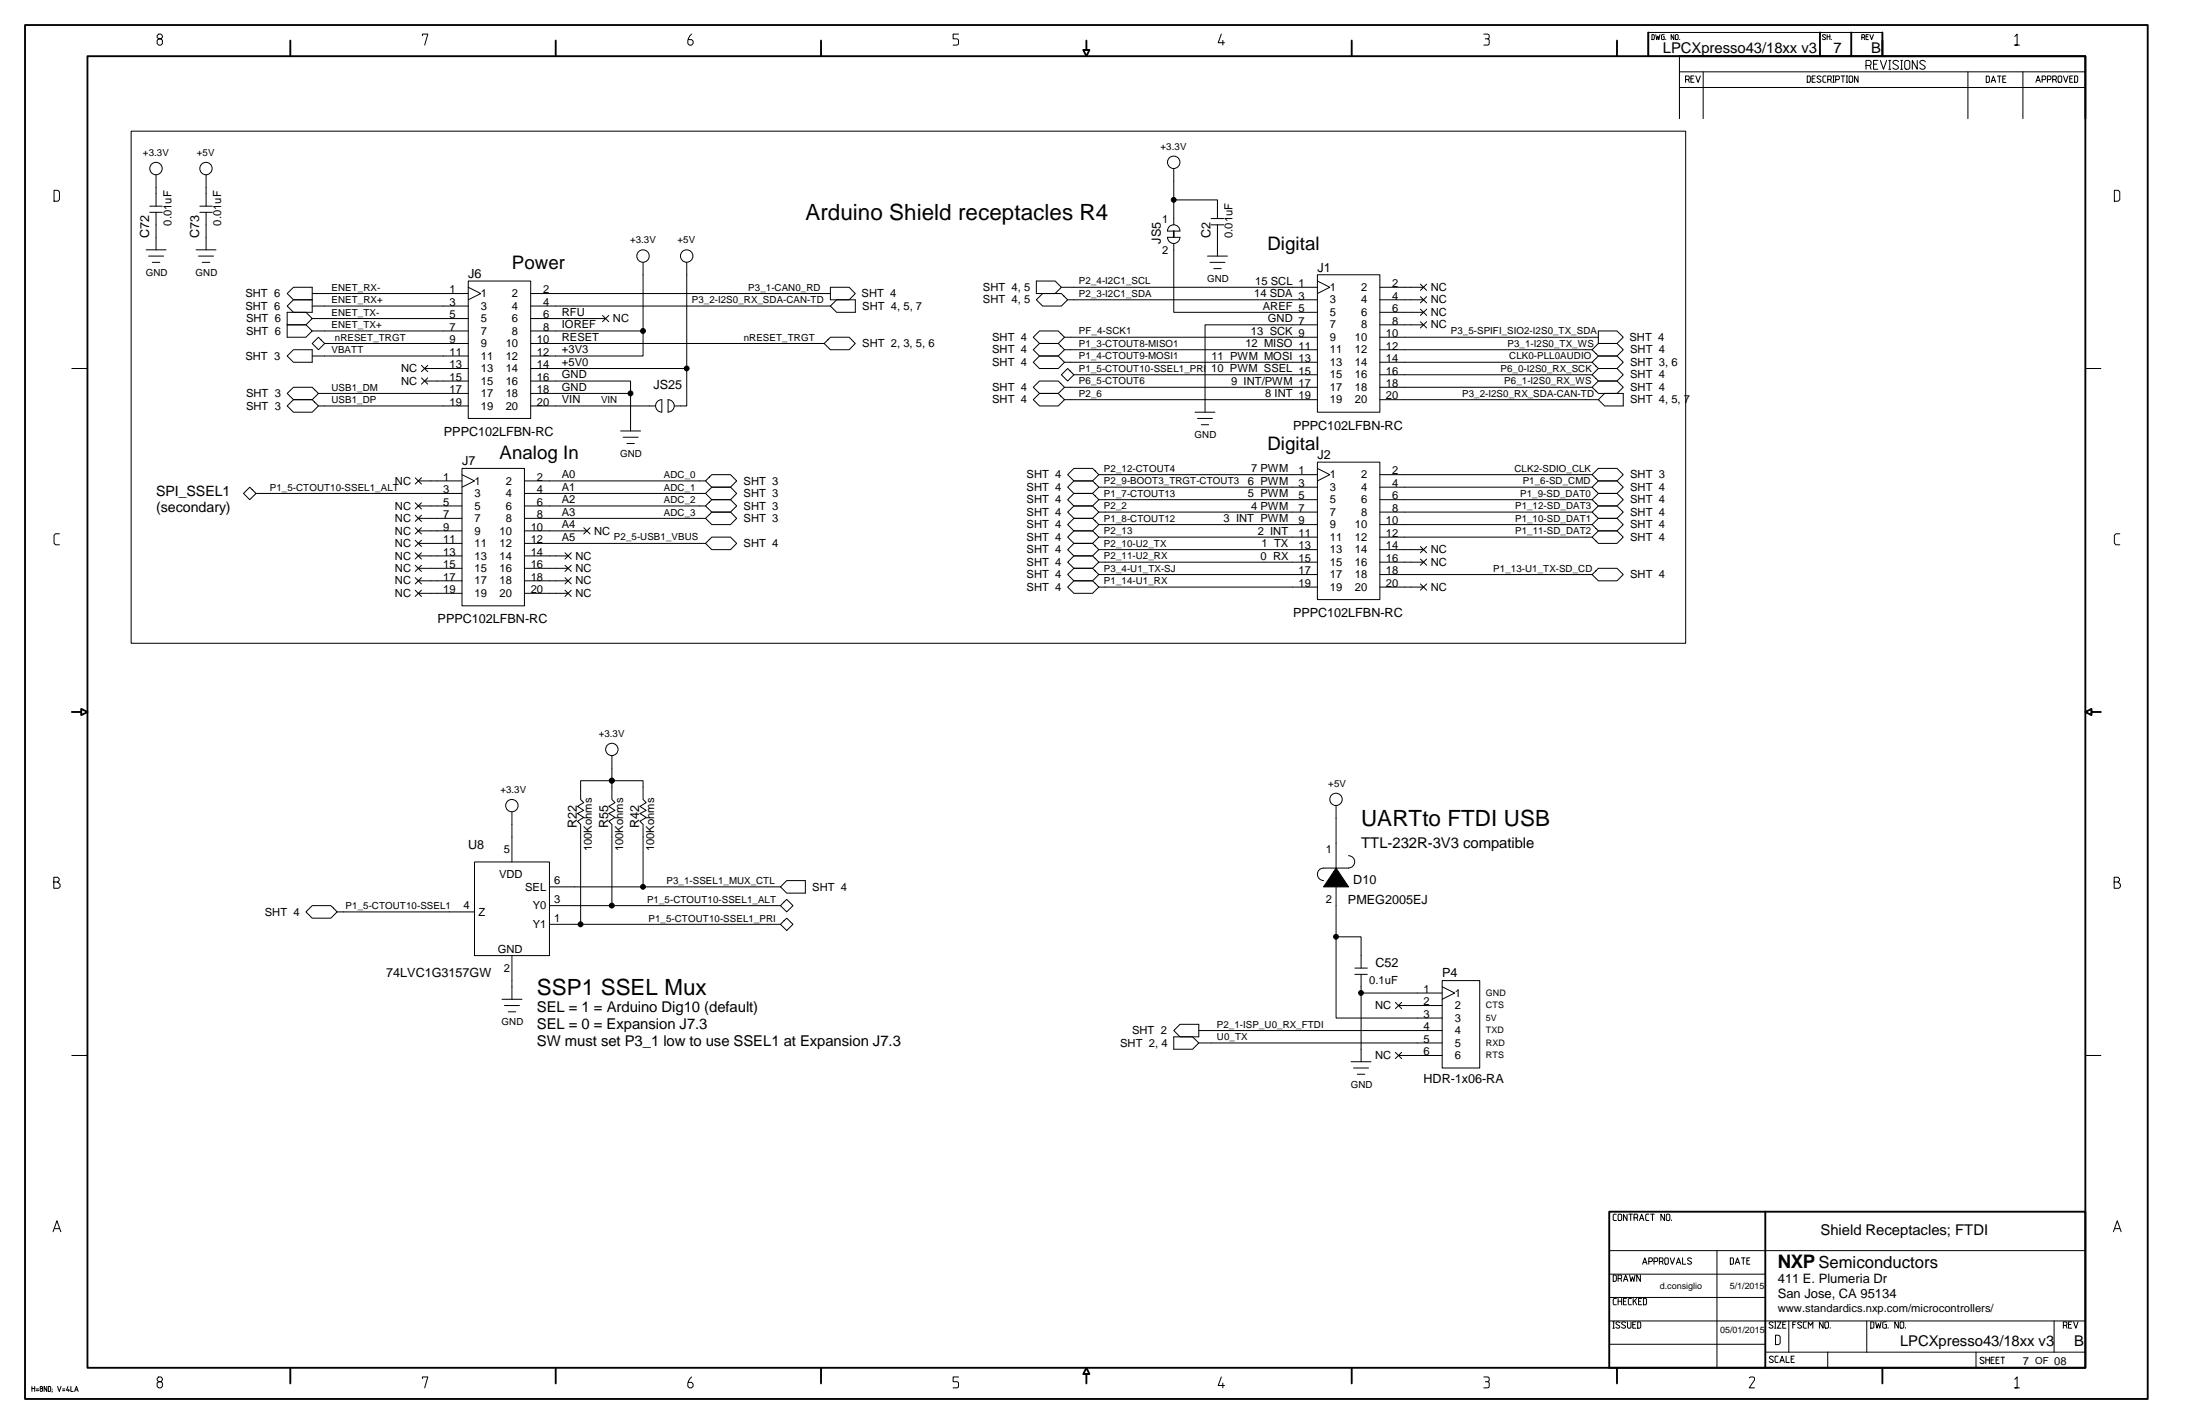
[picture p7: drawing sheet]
<svg xmlns="http://www.w3.org/2000/svg" width="432mm" height="279mm" viewBox="0 0 432 279" stroke-linecap="round" stroke-linejoin="round" font-family="sans-serif">
<g fill="none" stroke="#000" stroke-width=".2">
<path d="M31.1 6.7l-.3 .3v.3l.3 .3h.5l.3 .3v.6l-.3 .3h-.5l-.3-.3v-.6l.3-.3h.5l.3-.3v-.3l-.3-.3zM82.9 7v-.3h1.1l-.6 2.1M135.7 6.7a2.04 2.04 0 0 0-.7 1.8l.3 .3h.4l.3-.3v-.4l-.3-.3h-.6M188.1 6.7h-1v.9h.7l.3 .3-.1 .8-.9 .1M239.7 6.7l-.6 1.7h1.2M240 7.9v.9M291.2 6.7h.8a.55 .55 0 0 1 .2 .8l-.2 .1M291.5 7.6l.7 .1 .1 .8-.3 .3h-.8M324.2 6.8h.4l.1 .1v.7l-.1 .2h-.4zM325 6.8l.2 1 .2-.7 .2 .7 .2-1M326.6 6.8h-.4l-.1 .1 .1 .9h.4v-.6h-.1M326.9 7.7v.1"/>
<path d="M328.5 6.8v1l-.5-1v1M329 6.8l.4 .1v.7l-.2 .2-.4-.2v-.7zM329.6 11v12.3M329.6 17.2h79.7M329.6 14.1h79.7M329.7 7.7v.1M330.8 15.6h.6l.2-.1v-.4l-.2-.2h-.6v1.3M331.4 15.6l.2 .6M331.9 15.5h.4M332.5 14.9h-.6v1.3h.6M332.8 14.9l.5 1.3 .4-1.3M334.3 14.1v9.2"/>
<path d="M354.7 14.9h.5l.1 .2v.9l-.1 .2h-.5zM355.7 15.5h.4M356.3 14.9h-.6v1.3h.6M357.4 15.1a.47 .47 0 0 0-.8 .1l.7 .5v.3a.49 .49 0 0 1-.7 0M358.3 6.9l-.2-.1-.3 .1v.2l.5 .5-.2 .2-.4-.2M358.4 14.9h-.5l-.1 .2v.9l.1 .2h.5M358.6 6.8v1M358.6 7.2h.6M358.7 15.6h.6l.1-.1v-.4l-.1-.2h-.6v1.3M359.2 6.8v1M359.3 15.6l.1 .6M359.4 7.7v.1"/>
<path d="M359.7 14.9h.3M359.7 16.2h.3M359.9 14.9v1.3M360.3 15.6h.5l.2-.1v-.4l-.2-.2h-.5v1.3M361.4 14.9h.7M361.7 14.9v1.3M362.4 14.9h.2M362.4 16.2h.2M362.5 14.9v1.3M363.1 14.9h.4l.1 .2v.9l-.1 .2h-.4l-.2-.2v-.9zM364.7 14.9v1.3l-.7-1.3v1.3M365.4 7.3h.4l.2-.1-.2-.4h-.4v1"/>
<path d="M365.8 7.3l.2 .5M366.2 12.8h.8l.2-.2v-.5l-.2-.2h-.8v1.7M366.2 7.2h.4M366.7 6.8h-.5v1h.5M367 12.8l.2 .8M367 6.8l.3 1 .4-1M367.7 12.6h.6M368.6 11.9h-.9v1.7h.9M369.1 11.9l.6 1.7 .6-1.7M369.5 6.4h-46v4.6h46M370.7 13.6h.4M370.7 11.9h.4"/>
<path d="M370.9 11.9v1.7M372.6 12.1a.62 .62 0 0 0-1.1 .1l.1 .3 .9 .5 .1 .2-.1 .3a.7 .7 0 0 1-1-.2M373 13.6h.4M373 11.9h.4M373.2 11.9v1.7M374.1 11.9h.5l.2 .2v1.2l-.2 .3h-.5l-.3-.3v-1.2zM376.3 11.9v1.7l-1-1.7v1.7M377.9 12.1a.62 .62 0 0 0-1.1 .1l.1 .3 .9 .5 .1 .2-.1 .3a.68 .68 0 0 1-1-.2M386.2 14.1v9.2M389.8 14.9h.5l.2 .2v.9l-.2 .2h-.5zM390.8 16.2l.4-1.3 .5 1.3M391 15.8h.5"/>
<path d="M392 14.9h.7M392.4 14.9v1.3M393.1 15.5h.4M393.7 14.9h-.6v1.3h.6M395.5 7.2l.4-.5v2.1h-.4h.9M397 14.1v9.2M399.6 16.2l.4-1.3 .5 1.3M399.8 15.8h.5M400.8 15.6h.5l.2-.1v-.4l-.2-.2h-.5v1.3M401.8 15.6h.6l.1-.1v-.4l-.1-.2h-.6v1.3M402.9 15.6h.5l.2-.1v-.4l-.2-.2h-.5v1.3M403.4 15.6l.2 .6"/>
<path d="M404.1 14.9h.4l.2 .2v.9l-.2 .2h-.4l-.2-.2v-.9zM405 14.9l.4 1.3 .5-1.3M406.2 15.5h.5M406.8 14.9h-.6v1.3h.6M407.2 14.9h.4l.2 .2v.9l-.2 .2h-.4zM10.6 37.3h.8l.3 .4v1.5l-.3 .3h-.8zM25.7 25.7h305.2v100.5h-305.2zM30.6 34.3v6.1M40.4 34.3v6.1M230.4 39.2h8.6v3.7M230.4 33.1v11M415 37.3h.8l.3 .4v1.5l-.3 .3h-.8z"/>
<path d="M28.7 49h3.9M29.2 50.2h2.9M29.4 40.4h2.5M29.4 41.7h2.5M29.9 51.5h1.5M30.6 41.7v7.3M38.5 49h3.9M39 50.2h2.9M39.2 41.7h2.5M39.2 40.4h2.5M39.7 51.5h1.5M40.4 41.7v7.3"/>
<path d="M56.4 57.6l1.2-1.2h3.7v4.9h-3.7l-1.2-1.3 1.2-1.2h3.7h-3.7zM61.3 57.6h30.6M91.9 55.1h12.3v27h-12.3zM91.9 56.4l2.5 1.2-2.5 1.2M126.2 51.5v18.3l-22 .1M134.8 51.5v28.2h-2.4M163 56.4h3.7l1.2 1.2-1.2 1.2h-3.7zM163 57.6h-58.8M164.2 58.8h3.7v2.5h-3.7l-1.2-1.3zM203.4 55.1h3.7l1.2 1.3-1.2 1.2h-3.7zM203.4 58.8l1.2-1.2h3.7l1.3 1.2-1.3 1.2h-3.7zM208.3 56.4h50.3"/>
<path d="M209.5 58.8h49.1M229.2 46.5h2.4a1.22 1.22 0 0 1-1.2 1.3 1.22 1.22 0 0 1-1.2-1.3zM229.6 44.3a1.23 1.23 0 0 1 2 1h-2.4v-.4zM230.4 47.8v13.5h28.2M237 50.2h3.9M237.5 51.5h2.9M237.7 44.1h2.5M237.7 42.9h2.5M238.2 52.7h1.5M239 44.1v6.1M258.6 53.9h12.2v27h-12.2zM258.6 55.1l2.4 1.3-2.4 1.2"/>
<path d="M278.8 55.8l1.2 1.2M278.8 58.2l1.2 1.2M279.4 56.4h-8.6M279.4 58.8h-8.6M280 55.8l-1.2 1.2M280 58.2l-1.2 1.2M14.1 72.3h3.1M56.4 69.9l1.2-1.3h3.7v2.5h-3.7zM56.4 61.3h3.6l1.3 1.2-1.3 1.2h-3.6h3.6l1.3 1.2-1.3 1.3h-3.6zM56.4 77.2l1.2-1.2h3.7l1.2 1.2-1.2 1.2h-3.7zM56.4 79.7l1.2-1.3h3.7l1.2 1.3-1.2 1.2h-3.7zM61.3 62.5h30.6"/>
<path d="M61.3 64.9h30.6M61.3 67.4l1.2-1.2 1.2 1.2-1.2 1.2zM61.3 60h30.6M61.3 69.8l30.6 .1M62.5 77.2h29.4M62.5 79.7h29.4M63.7 67.4h28.2M82.7 71.7l1.2 1.2M82.7 74.1l1.2 1.3M83.3 72.3h8.6M83.3 74.8h8.6M83.9 71.7l-1.2 1.2"/>
<path d="M83.9 74.1l-1.2 1.3M104.2 74.8h19.6v9.8M118.3 61.9l1.2 1.2M118.9 62.5h-14.7M119.5 61.9l-1.2 1.2M123.8 77.2h-19.6M126.2 64.9h-22M128.7 79.7h-24.5M128.9 78.9l.6-.4 .4-.1v2.5a1.22 1.22 0 0 1-1-2zM131.1 78.4a1.22 1.22 0 0 1 1.2 1.2 1.22 1.22 0 0 1-1.2 1.3zM134.8 72.3h-30.6M161.8 67.4h-57.6"/>
<path d="M163 66.2h3.7l1.2 1.2-1.2 1.2h-3.7l-1.2-1.2zM163 60h-58.8M202.8 66.2l1.2-1.3h3.7l1.2 1.3-1.2 1.2h-3.7zM202.8 68.6l1.2-1.2h3.7l1.2 1.2-1.2 1.2h-3.7zM202.8 71.1l1.2-1.2h3.7l1.2 1.2-1.2 1.2h-3.7zM202.8 76l1.2-1.2h3.7l1.2 1.2-1.2 1.2h-3.7zM202.8 78.4l1.2-1.2h3.7l1.2 1.2-1.2 1.3h-3.7zM208.3 73.5l1.3-1.2 1.2 1.2-1.2 1.3zM208.9 78.4h49.7M208.9 76h49.7M208.9 68.6h49.7M208.9 66.2h49.7"/>
<path d="M210.8 73.5h47.8M258.6 63.7h-22.1v17.2M258.6 71.1h-49.7M278.8 60.7l1.2 1.2M278.8 63.1l1.2 1.2M279.4 61.3h-8.6M279.4 63.7h-8.6M280 60.7l-1.2 1.2M280 63.1l-1.2 1.2M312.5 73.5h-41.7M312.5 76h-41.7M312.5 71.1h-41.7"/>
<path d="M312.5 68.6h-41.7M313.7 66.2h-42.9M313.7 72.3h3.7l1.2 1.2-1.2 1.3h-3.7l-1.2-1.3zM313.7 74.8h3.7l1.2 1.2-1.2 1.2h-3.7l-1.2-1.2zM313.7 69.9h3.7l1.2 1.2-1.2 1.2h-3.7l-1.2-1.2zM313.7 67.4h3.7l1.2 1.2-1.2 1.2h-3.7l-1.2-1.2zM313.7 64.9h3.7l1.2 1.3-1.2 1.2h-3.7zM313.7 78.4h-42.9M314.9 77.2h3.7v2.5h-3.7l-1.2-1.3zM409.3 72.3h3M47.8 96.8l1.2-1.2 1.2 1.2-1.2 1.2zM81.5 98.7l1.2 1.2"/>
<path d="M81.5 93.7l1.2 1.3M82.7 98.7l-1.2 1.2M82.7 93.7l-1.2 1.3M90.7 99.3h-8.6M90.7 96.8h-40.5M90.7 94.4h-8.6M90.7 91.9h12.2v27h-12.2zM90.7 93.1l2.4 1.3-2.4 1.2M102.9 99.3h35.6M102.9 96.8h35.6M102.9 94.4h35.6M121.8 84.6h3.9"/>
<path d="M122.3 85.8h2.9M123 87h1.5M139.7 93.1h3.7l1.2 1.3-1.2 1.2h-3.7l-1.2-1.2zM139.7 95.6h3.7l1.2 1.2-1.2 1.2h-3.7l-1.2-1.2zM139.7 98h3.7l1.2 1.3-1.2 1.2h-3.7l-1.2-1.2zM209.5 98l1.3-1.2h3.6l1.3 1.2-1.3 1.3h-3.6zM209.5 95.6l1.3-1.2h3.6l1.3 1.2-1.3 1.2h-3.6zM209.5 93.1l1.3-1.2h3.6l1.3 1.2-1.3 1.3h-3.6zM234.5 80.9h4M235 82.1h3M235.8 83.3h1.4M258.6 90.7h12.2v26.9h-12.2z"/>
<path d="M258.6 91.9l2.4 1.2-2.4 1.3M258.6 95.6h-42.9M258.6 98h-42.9M258.6 93.1h-42.9M270.8 95.6h41.7M270.8 98h41.7M270.8 93.1h41.7M313.7 96.8h3.7l1.2 1.2-1.2 1.3h-3.7l-1.2-1.3zM313.7 94.4h3.7l1.2 1.2-1.2 1.2h-3.7l-1.2-1.2zM313.7 91.9h3.7l1.2 1.2-1.2 1.3h-3.7l-1.2-1.3zM11.7 104.7h-.8l-.3 .4v1.5l.3 .3h.8M81.5 110.9l1.2 1.2"/>
<path d="M81.5 108.5l1.2 1.2M81.5 101.1l1.2 1.2M81.5 103.5l1.2 1.3M81.5 106l1.2 1.2M81.5 115.8l1.2 1.2M81.5 113.3l1.2 1.3M82.1 111.5h8.6M82.1 114h8.6M82.1 116.4h8.6M82.1 109.1h8.6M82.7 110.9l-1.2 1.2M82.7 108.5l-1.2 1.2"/>
<path d="M82.7 101.1l-1.2 1.2M82.7 103.5l-1.2 1.3M82.7 106l-1.2 1.2M82.7 115.8l-1.2 1.2M82.7 113.3l-1.2 1.3M90.7 101.7h-8.6M90.7 104.2h-8.6M90.7 106.6h-8.6M102.9 101.7h35.6M102.9 104.2h12.3M102.9 111.5h8.6M102.9 114h8.6"/>
<path d="M102.9 116.4h8.6M102.9 106.6h35.6M102.9 109.1h8.6M110.9 110.9l1.2 1.2M110.9 113.3l1.2 1.3M110.9 115.8l1.2 1.2M110.9 108.5l1.2 1.2M112.1 110.9l-1.2 1.2M112.1 113.3l-1.2 1.3M112.1 115.8l-1.2 1.2M112.1 108.5l-1.2 1.2M114.6 103.5l1.2 1.3"/>
<path d="M115.8 103.5l-1.2 1.3M139.7 105.4h3.7l1.2 1.2-1.2 1.2h-3.7l-1.2-1.2zM139.7 100.5h3.7l1.2 1.2-1.2 1.2h-3.7l-1.2-1.2zM209.5 100.5l1.3-1.2h3.6l1.3 1.2-1.3 1.2h-3.6zM209.5 102.9l1.3-1.2h3.6l1.3 1.2-1.3 1.3h-3.6zM209.5 105.4l1.3-1.2h3.6l1.3 1.2-1.3 1.2h-3.6zM209.5 107.8l1.3-1.2h3.6l1.3 1.2-1.3 1.3h-3.6zM209.5 110.3l1.3-1.2h3.6l1.3 1.2-1.3 1.2h-3.6zM209.5 112.7l1.3-1.2h3.6l1.3 1.2-1.3 1.3h-3.6zM209.5 115.2l1.3-1.2h3.6l1.3 1.2-1.3 1.2h-3.6zM215.7 107.8h42.9M215.7 110.3h42.9"/>
<path d="M215.7 112.7h42.9M258.6 105.4h-42.9M258.6 100.5h-42.9M258.6 102.9h-42.9M258.6 115.2h-42.9M270.8 107.8h8.6M270.8 110.3h8.6M270.8 105.4h41.7M270.8 100.5h41.7M270.8 102.9h41.7M270.8 115.2h8.6M270.8 112.7h41.7"/>
<path d="M278.8 107.2l1.2 1.3M278.8 109.7l1.2 1.2M278.8 114.6l1.2 1.2M280 107.2l-1.2 1.3M280 109.7l-1.2 1.2M280 114.6l-1.2 1.2M312.5 100.5l1.2-1.2h3.7l1.2 1.2-1.2 1.2h-3.7zM313.7 111.5h3.7l1.2 1.2-1.2 1.3h-3.7l-1.2-1.3zM313.7 104.2h3.7l1.2 1.2-1.2 1.2h-3.7l-1.2-1.2zM313.7 101.7h3.7l1.2 1.2-1.2 1.3h-3.7l-1.2-1.3zM416.1 104.7h-.8l-.3 .4v1.5l.3 .3h.8M100.5 159.3v9.8"/>
<path d="M120.1 148.3v8.6l.6 .6-1.2 .7 1.2 .8-1.2 .6 1.2 .8-1.2 .7 .6 .7v15.9M262.2 158.1v12.2M10.6 173.1h.7l.3-.4v-.3l-.3-.3h-.7v2.2h.9l.3-.3v-.5l-.5-.4M60 178.9l1.3-1.2h3.6l1.3 1.2-1.3 1.2h-3.6zM93.1 169.1h14.7v18.4h-14.7zM93.1 178.9h-26.9M107.8 177.7h45.4M107.8 174h45.4M126.2 174v-12.2l-.6-.7 1.2-.7-1.2-.8 1.2-.6-1.2-.8 1.2-.7-.6-.6v-3.7h-12.2v3.7l.6 .6-1.3 .7 1.3 .8-1.3 .6 1.3 .8-1.3 .7 .7 .7v19.6M153.9 177l.5-.5 1.2 1.2-1.2 1.2-1.2-1.2zM154.4 172.8h3.7v2.4h-3.7l-1.2-1.2zM262.2 172.8v26.9h20.9"/>
<path d="M264.7 167.9a1.22 1.22 0 0 1 1.2 1.2 1.22 1.22 0 0 1-1.2 1.2h-4.9a1.22 1.22 0 0 0-1.2 1.2 1.22 1.22 0 0 0 1.2 1.3M415 173.1h.7l.3-.4v-.3l-.3-.3h-.7v2.2h.9l.3-.3v-.5l-.5-.4M98.5 196.1h3.9M99 197.3h3M99.8 198.5h1.4M100.5 187.5v8.6M153.2 181.4h-45.4M153.2 181.4l1.2-1.3 1.2 1.3-1.2 1.2zM262.2 183.8h4.9v6.1M265.9 191.2h2.5M265.9 189.9h2.5M267.1 191.2v17.1"/>
<path d="M267.1 194.8h16M273.9 196.7l1.2 1.2M274.5 197.3h8.6M275.1 196.7l-1.2 1.2M283.1 192.4h7.3v17.2h-7.3zM283.1 193.6l2.4 1.2-2.4 1.3M14.1 207.1h3.1M230.4 203.4h3.7l1.2 1.2-1.2 1.3h-3.7zM230.4 202.2l1.2-1.2h3.7v2.4h-3.7zM235.3 204.6h47.8M235.3 202.2h47.8M265.2 208.3h3.9"/>
<path d="M265.7 209.5h2.9M266.4 210.8h1.5M273.9 206.5l1.2 1.2M274.5 207.1h8.6M275.1 206.5l-1.2 1.2M409.3 207.1h3M317.2 238.2h-.4l-.2 .2v.9l.2 .2h.4M317.8 238.2h.3l.2 .2v.9l-.2 .2h-.3l-.2-.2v-.9zM319.3 238.2v1.3l-.7-1.3v1.3M319.7 238.2h.7M320.1 238.2v1.3M320.7 238.9h.5l.2-.1v-.4l-.2-.2h-.5v1.3"/>
<path d="M321.2 238.9l.2 .6M321.8 239.5l.4-1.3 .4 1.3M321.9 239.1h.6M323.6 238.2h-.4l-.2 .2v.9l.2 .2h.4M324 238.2h.7M324.3 238.2v1.3M326.7 238.2v1.3l-.7-1.3v1.3M327.2 238.2h.4l.1 .2v.9l-.1 .2h-.4l-.2-.2v-.9zM328.1 239.4v.1M10.4 241.7l.8-2.2 .7 2.2M10.7 241.1h.9M315.8 245.4h93.5"/>
<path d="M315.8 254.6h30.7M315.8 250h30.7M315.8 259.2h93.5M316.6 259.4h.3M316.6 250.2h.5l.1 .1v.9l-.1 .2h-.5zM316.7 259.4v1.2M317.2 254.8h-.4l-.2 .1v.9l.2 .2h.4M317.6 254.8v1.2M317.6 255.3h.7M317.6 250.9h.5l.2-.2v-.4l-.2-.1h-.5v1.2M317.9 259.5a.47 .47 0 0 0-.8 .1l.7 .6 .1 .1-.1 .2a.47 .47 0 0 1-.7-.1M318.1 250.9l.2 .5"/>
<path d="M318.3 254.8v1.2M318.6 255.3h.5M318.6 251.4l.5-1.2 .4 1.2M318.8 251h.5M319.1 259.5a.47 .47 0 0 0-.8 .1l.7 .6v.3a.49 .49 0 0 1-.7-.1M319.2 254.8h-.6v1.2h.6M319.4 259.4v1l.2 .2h.4l.1-.2v-1M319.8 250.2l.3 1.2 .3-.9 .3 .9 .2-1.2M320.2 254.8h-.4l-.2 .1v.9l.2 .2h.4M320.5 259.9h.4M320.5 254.8v1.2M320.8 255.2l.4 .8"/>
<path d="M321.1 259.4h-.6v1.2h.6M321.2 254.8l-.7 .7M321.4 259.4h.5l.1 .1v.9l-.1 .2h-.5zM321.6 255.3h.4M322 250.2v1.2l-.8-1.2v1.2M322.2 254.8h-.6v1.2h.6M322.4 248.1l.4-1.3 .5 1.3M322.6 254.8h.4l.2 .1v.9l-.2 .2h-.4zM322.6 247.7h.5M323.6 247.5h.5l.2-.1v-.4l-.2-.2h-.5v1.3M324.6 247.5h.6l.2-.1v-.4l-.2-.2h-.6v1.3M325.7 247.5h.5l.2-.1v-.4l-.2-.2h-.5v1.3"/>
<path d="M326.2 247.5l.2 .6M326.9 246.8h.4l.1 .2v.9l-.1 .2h-.4l-.2-.2v-.9zM327.8 246.8l.4 1.3 .5-1.3M329 248.1l.5-1.3 .4 1.3M329.2 247.7h.5M330.2 246.8v1.3h.7M332 247a.47 .47 0 0 0-.8 .1l.8 .7-.3 .3-.5-.2M337 245.4v23M339.6 246.8h.5l.1 .2v.9l-.1 .2h-.5zM340.6 248.1l.4-1.3 .5 1.3M340.7 247.7h.6M341.8 246.8h.7"/>
<path d="M342.2 246.8v1.3M342.9 247.4h.4M343.5 246.8h-.6v1.3h.6M348 259.5a.47 .47 0 0 0-.8 .1l.8 .7-.3 .3-.5-.2M348.3 259.4h.3M348.4 259.4v1.2M348.8 259.4h.8l-.8 1.2h.8M349.9 259.9h.5M350.5 259.4h-.6v1.2h.6M351.1 259.2v6.1M351.9 259.9h.4M352.5 259.4h-.6v1.2"/>
<path d="M353.6 259.5a.47 .47 0 0 0-.8 .1l.8 .7a.45 .45 0 0 1-.3 .3 .45 .45 0 0 1-.5-.2M354.6 259.4h-.5l-.2 .1v.9l.2 .2h.5M357.8 259.4v1.2l-.7-1.2v1.2M358.3 259.4h.4l.2 .1v.9l-.2 .2h-.4l-.1-.2v-.9zM366.4 259.2v6.1M367.2 259.4h.4l.2 .1v.9l-.2 .2h-.4zM368.1 259.4l.3 1.2 .3-.9 .3 .9 .2-1.2M370.2 259.4h-.5l-.2 .1v.9l.2 .2h.5v-.7h-.2M372.6 259.4v1.2l-.7-1.2v1.2M373.1 259.4h.4l.2 .1v.9l-.2 .2h-.4l-.2-.2v-.9zM403.2 259.2v6.1M406 259.9h.4"/>
<path d="M406.6 259.4h-.6v1.2h.6M407 259.4l.4 1.2 .5-1.2M414.8 241.7l.8-2.2 .7 2.2M415.1 241.1h.9M6.3 272v1M6.3 272.4h.5M6.8 272v1M7.1 272.9h.5M7.1 272.5h.5M8 272l-.1 .3 .4 .3-.1 .4h-.2l-.1-.4 .3-.2 .1-.2zM9.2 272v1l-.5-1v1M9.5 272l.4 .2v.7l-.1 .1h-.3z"/>
<path d="M10.2 272.9v.2M10.2 272.5v.1M11.3 272l.3 1 .4-1M12.3 272.9h.4M12.3 272.5h.4M13.3 272l-.2 .8h.5M13.5 272.6v.4M13.9 272v1h.5M14.6 273l.4-1 .3 1M14.8 272.7h.4M31.1 270.2l-.3 .3v.3l.3 .3h.5l.3 .3v.6l-.3 .3h-.5l-.3-.3v-.6l.3-.3h.5l.3-.3v-.3l-.3-.3zM82.9 270.5v-.3h1.1l-.6 2.1"/>
<path d="M135.7 270.2a2.03 2.03 0 0 0-.7 1.8l.3 .3h.4l.3-.3v-.4l-.3-.4h-.6M188.1 270.2h-1v.9h.7l.3 .3-.1 .8-.9 .1M239.7 270.2l-.6 1.6h1.2M240 271.4v.9M291.2 270.2h.8a.5 .5 0 0 1 .3 .4 .5 .5 0 0 1-.3 .5M291.5 271.1l.7 .1 .1 .8-.3 .3h-.8M315.8 263.8h30.7M316.6 260.6h.3M343.3 270.3l.3-.1h.5l.2 .1 .1 .2v.3l-1.1 1.5h1.1M346.5 265.3h62.8M348.1 266.3a.47 .47 0 0 0-.8 .1l.8 .7a.45 .45 0 0 1-.8 0M348.3 260.6h.3"/>
<path d="M348.5 262h.6l.3 .3v1.2l-.3 .3h-.6zM349 266.1h-.4l-.2 .2v.8l.2 .2h.4M349.3 267.3l.5-1.2 .4 1.2M349.5 267h.6M350.6 266.1v1.2h.6M351.6 266.6h.4M352.2 266.1h-.6v1.2h.6M354.9 260.6v-1.2l.5 .7 .4-.7v1.2M358.7 265.3v3.1M359.2 260.5v.1M370.6 260.5v.1M374 260.5v.1"/>
<path d="M387.8 265.3v3.1M389.4 266.5l-.5-.2-.3 .3 .7 .5 .1 .2-.1 .1a.47 .47 0 0 1-.7-.1M389.8 266.3v1.2M389.8 266.8h.7M390.5 266.3v1.2M390.8 266.8h.4M391.4 266.3h-.6v1.2h.6M391.8 266.8h.4M392.4 266.3h-.6v1.2h.6M392.7 266.3h.7M393.1 266.3v1.2M395.5 270.6l.4-.4v2.1h-.4h.9"/>
<path d="M405 260.1h.5l.2-.2v-.4l-.2-.1h-.5v1.2M405.5 260.1l.2 .5"/>
<circle cx="30.6" cy="33.1" r="1.22"/>
<circle cx="40.4" cy="33.1" r="1.21"/>
<circle cx="230.4" cy="31.8" r="1.22"/>
<circle cx="126.2" cy="50.2" r="1.22"/>
<circle cx="134.8" cy="50.2" r="1.22"/>
<circle cx="100.5" cy="158.1" r="1.21"/>
<circle cx="120.1" cy="147" r="1.21"/>
<circle cx="262.2" cy="156.8" r="1.21"/>
</g>
<g fill="#000" stroke="#000" stroke-width=".2">
<path d="M262.2 170.3l2.5 3.7h-4.9z" fill-rule="evenodd"/>
<circle cx="230.4" cy="39.2" r=".48"/>
<circle cx="123.7" cy="77.2" r=".48"/>
<circle cx="126.2" cy="64.9" r=".48"/>
<circle cx="134.8" cy="72.3" r=".48"/>
<circle cx="120.1" cy="153.2" r=".48"/>
<circle cx="120.1" cy="177.7" r=".48"/>
<circle cx="126.2" cy="174" r=".48"/>
<circle cx="113.9" cy="181.4" r=".48"/>
<circle cx="262.2" cy="183.8" r=".48"/>
<circle cx="267.1" cy="194.8" r=".48"/>
</g>
<path d="M230.4 45.3v1.3" fill="none" stroke="#000" stroke-width=".32"/>
<g fill="none" stroke="#000" stroke-width=".37">
<path d="M4.9 4.9h416.6v269.6h-416.6zM17.2 11h392.1v257.4h-392.1zM57 8v3M109.1 8v3M161.1 8v3M213.2 8v1.8h-.6l.6 1.2 .6-1.2h-.6M265.3 8v3M317.4 8v3M323.5 6.4v4.6M329.6 11h79.7v12.3M357.2 6.4v4.6M363.3 6.4v4.6"/>
<path d="M369.5 6.4v4.6M14.1 139.7h1.8v.6l1.3-.6-1.3-.6v.6M410.5 139.7v.6l-1.2-.6 1.2-.6v.6h1.8M315.8 237.7h93.5v30.7h-93.5zM346.5 237.7v30.7M57 268.4v3M109.1 268.4v3M161.1 268.4v3M213.2 269.6h-.6l.6-1.2 .6 1.2h-.6v1.8M265.3 268.4v3M317.4 268.4v3M369.5 268.4v3"/>
</g>
<g font-size="4.4">
<text x="158.1" y="43.2">Arduino Shield receptacles R4</text>
<text x="267.1" y="162.1">UARTto FTDI USB</text>
<text x="105.4" y="195.2">SSP1 SSEL Mux</text>
</g>
<g font-size="3.7">
<text x="100.5" y="52.7">Power</text>
<text x="248.8" y="49">Digital</text>
<text x="248.8" y="88.2">Digital</text>
<text x="98" y="90.1">Analog In</text>
<text x="348.9" y="248.7">NXP</text>
</g>
<text font-size="3.3" x="356.9" y="248.8">Semiconductors</text>
<g font-size="2.9">
<text x="326.4" y="10.5">LPCXpresso43/18xx v3</text>
<text x="359.9" y="10.5">7</text>
<text x="367.3" y="10.5">B</text>
<text x="267.1" y="166.4">TTL-232R-3V3 compatible</text>
<text x="105.4" y="198.5">SEL = 1 = Arduino Dig10 (default)</text>
<text x="105.4" y="201.9">SEL = 0 = Expansion J7.3</text>
<text x="105.4" y="205.3">SW must set P3_1 low to use SSEL1 at Expansion J7.3</text>
<text x="357.3" y="242.4">Shield Receptacles; FTDI</text>
<text x="372.9" y="264.1">LPCXpresso43/18xx v3</text>
<text x="407.1" y="264.1">B</text>
</g>
<g font-size="2.8">
<text x="30.6" y="97.3">SPI_SSEL1</text>
<text x="30.6" y="100.5">(secondary)</text>
</g>
<g font-size="2.5">
<text x="29.3" y="46.7" transform="rotate(-90 29.3 46.7)">C72</text>
<text x="39.1" y="46.7" transform="rotate(-90 39.1 46.7)">C73</text>
<text x="227.9" y="47.8" transform="rotate(-90 227.9 47.8)">JS5</text>
<text x="237.6" y="46.7" transform="rotate(-90 237.6 46.7)">C2</text>
<text x="258.6" y="53.3">J1</text>
<text x="91.9" y="54.5">J6</text>
<text x="128.3" y="76.3">JS25</text>
<text x="87.1" y="85.6">PPPC102LFBN-RC</text>
<text x="253.8" y="84.3">PPPC102LFBN-RC</text>
<text x="90.7" y="91.3">J7</text>
<text x="258.6" y="90">J2</text>
<text x="85.9" y="122.3">PPPC102LFBN-RC</text>
<text x="253.8" y="121.1">PPPC102LFBN-RC</text>
<text x="91.9" y="166.6">U8</text>
<text x="113.2" y="162.5" transform="rotate(-90 113.2 162.5)">R22</text>
<text x="119.3" y="162.5" transform="rotate(-90 119.3 162.5)">R55</text>
<text x="125.5" y="162.5" transform="rotate(-90 125.5 162.5)">R42</text>
<text x="265.6" y="173.5">D10</text>
<text x="264.6" y="177.3">PMEG2005EJ</text>
<text x="75.8" y="191.7">74LVC1G3157GW</text>
<text x="270" y="189.8">C52</text>
<text x="283.1" y="191.7">P4</text>
<text x="279.4" y="212.6">HDR-1x06-RA</text>
<text x="348.9" y="251.8">411 E. Plumeria Dr</text>
<text x="348.9" y="254.7">San Jose, CA 95134</text>
</g>
<g font-size="2.2">
<text x="33.6" y="44.3" transform="rotate(-90 33.6 44.3)">0.01uF</text>
<text x="43.4" y="44.3" transform="rotate(-90 43.4 44.3)">0.01uF</text>
<text x="228.1" y="43.7">1</text>
<text x="241.9" y="46.7" transform="rotate(-90 241.9 46.7)">0.01uF</text>
<text x="228.1" y="49.8">2</text>
<text x="48.2" y="58.3">SHT 6</text>
<text x="88.2" y="57.6">1</text>
<text x="94.4" y="58.3">1</text>
<text x="100.5" y="58.3">2</text>
<text x="106.6" y="57.6">2</text>
<text x="169.1" y="58.3">SHT 4</text>
<text x="192.9" y="59.5">SHT 4, 5</text>
<text x="192.9" y="57.1">SHT 4, 5</text>
<text x="246.1" y="58.3">14 SDA 3</text>
<text x="246.4" y="55.9">15 SCL 1</text>
<text x="261" y="59.5">3</text>
<text x="261" y="57.1">1</text>
<text x="267.1" y="59.5">4</text>
<text x="267.1" y="57.1">2</text>
<text x="273.3" y="56.3">2</text>
<text x="273.3" y="58.8">4</text>
<text x="280.8" y="57.1">NC</text>
<text x="280.8" y="59.5">NC</text>
<text x="48.2" y="60.8">SHT 6</text>
<text x="48.3" y="63.2">SHT 6</text>
<text x="48.3" y="65.7">SHT 6</text>
<text x="88.2" y="60">3</text>
<text x="88.2" y="62.5">5</text>
<text x="88.2" y="64.9">7</text>
<text x="94.4" y="65.7">7</text>
<text x="94.4" y="63.2">5</text>
<text x="94.4" y="60.8">3</text>
<text x="100.5" y="65.7">8</text>
<text x="100.5" y="63.2">6</text>
<text x="100.5" y="60.8">4</text>
<text x="106.6" y="60">4</text>
<text x="106.6" y="62.5">6</text>
<text x="106.6" y="64.9">8</text>
<text x="110.3" y="64.5">IOREF</text>
<text x="110.3" y="62">RFU</text>
<text x="120.3" y="63.2">NC</text>
<text x="169.2" y="60.8">SHT 4, 5, 7</text>
<text x="245.5" y="65.7">13 SCK 9</text>
<text x="247.9" y="60.8">AREF 5</text>
<text x="248.9" y="63.2">GND 7</text>
<text x="261" y="64.5">7</text>
<text x="261" y="62">5</text>
<text x="267.1" y="64.5">8</text>
<text x="267.1" y="62">6</text>
<text x="273.3" y="61.2">6</text>
<text x="273.3" y="63.7">8</text>
<text x="280.8" y="62">NC</text>
<text x="280.8" y="64.5">NC</text>
<text x="48.2" y="70.6">SHT 3</text>
<text x="88.2" y="67.4">9</text>
<text x="88.2" y="69.8">11</text>
<text x="94.4" y="70.6">11</text>
<text x="94.4" y="68.1">9</text>
<text x="99.3" y="70.6">12</text>
<text x="99.3" y="68.1">10</text>
<text x="105.4" y="69.8">12</text>
<text x="105.4" y="67.4">10</text>
<text x="110.3" y="71.8">+5V0</text>
<text x="110.3" y="69.3">+3V3</text>
<text x="110.3" y="66.9">RESET</text>
<text x="169.2" y="68.1">SHT 2, 3, 5, 6</text>
<text x="194.7" y="66.9">SHT 4</text>
<text x="194.7" y="69.3">SHT 4</text>
<text x="194.7" y="71.8">SHT 4</text>
<text x="237.8" y="70.6">11 PWM MOSI 13</text>
<text x="244.4" y="68.1">12 MISO 11</text>
<text x="261" y="71.8">13</text>
<text x="261" y="69.3">11</text>
<text x="261" y="66.9">9</text>
<text x="265.9" y="71.8">14</text>
<text x="265.9" y="69.3">12</text>
<text x="265.9" y="66.9">10</text>
<text x="272" y="68.6">12</text>
<text x="272" y="71">14</text>
<text x="272" y="66.1">10</text>
<text x="319.8" y="66.9">SHT 4</text>
<text x="320" y="71.8">SHT 3, 6</text>
<text x="320" y="69.3">SHT 4</text>
<text x="48.3" y="77.9">SHT 3</text>
<text x="78.7" y="73">NC</text>
<text x="78.7" y="75.5">NC</text>
<text x="88.2" y="72.3">13</text>
<text x="88.2" y="74.7">15</text>
<text x="88.2" y="77.2">17</text>
<text x="94.4" y="77.9">17</text>
<text x="94.4" y="75.5">15</text>
<text x="94.4" y="73">13</text>
<text x="99.3" y="77.9">18</text>
<text x="99.3" y="75.5">16</text>
<text x="99.3" y="73">14</text>
<text x="105.4" y="72.3">14</text>
<text x="105.4" y="74.7">16</text>
<text x="105.4" y="77.2">18</text>
<text x="110.3" y="76.7">GND</text>
<text x="110.3" y="74.3">GND</text>
<text x="194.7" y="76.7">SHT 4</text>
<text x="237.7" y="73">10 PWM SSEL 15</text>
<text x="241.6" y="75.5">9 INT/PWM 17</text>
<text x="248.3" y="77.9">8 INT 19</text>
<text x="261" y="76.7">17</text>
<text x="261" y="74.3">15</text>
<text x="265.9" y="76.7">18</text>
<text x="265.9" y="74.3">16</text>
<text x="272" y="73.5">16</text>
<text x="272" y="75.9">18</text>
<text x="320" y="74.3">SHT 4</text>
<text x="320" y="76.7">SHT 4</text>
<text x="48.3" y="80.4">SHT 3</text>
<text x="88.2" y="79.6">19</text>
<text x="94.4" y="80.4">19</text>
<text x="99.3" y="80.4">20</text>
<text x="105.4" y="79.6">20</text>
<text x="110.3" y="79.1">VIN</text>
<text x="194.7" y="79.1">SHT 4</text>
<text x="261" y="79.1">19</text>
<text x="265.9" y="79.1">20</text>
<text x="272" y="78.4">20</text>
<text x="320" y="79.1">SHT 4, 5, 7</text>
<text x="77.5" y="95.1">NC</text>
<text x="87" y="94.3">1</text>
<text x="93.1" y="95.1">1</text>
<text x="99.3" y="95.1">2</text>
<text x="105.4" y="94.3">2</text>
<text x="110.3" y="93.9">A0</text>
<text x="145.9" y="95.1">SHT 3</text>
<text x="201.5" y="93.9">SHT 4</text>
<text x="244.9" y="95.1">6 PWM</text>
<text x="245.6" y="92.6">7 PWM</text>
<text x="254.9" y="93.1">1</text>
<text x="254.9" y="95.5">3</text>
<text x="261" y="93.9">1</text>
<text x="267.1" y="93.9">2</text>
<text x="273.3" y="93.1">2</text>
<text x="273.3" y="95.5">4</text>
<text x="320" y="93.9">SHT 3</text>
<text x="77.5" y="100">NC</text>
<text x="87" y="96.8">3</text>
<text x="87" y="99.2">5</text>
<text x="87" y="101.7">7</text>
<text x="93.1" y="100">5</text>
<text x="93.1" y="97.5">3</text>
<text x="99.3" y="100">6</text>
<text x="99.3" y="97.5">4</text>
<text x="105.4" y="96.8">4</text>
<text x="105.4" y="99.2">6</text>
<text x="105.4" y="101.7">8</text>
<text x="110.3" y="101.2">A3</text>
<text x="110.3" y="98.8">A2</text>
<text x="110.3" y="96.3">A1</text>
<text x="145.9" y="97.5">SHT 3</text>
<text x="145.9" y="100">SHT 3</text>
<text x="201.5" y="98.8">SHT 4</text>
<text x="201.5" y="96.3">SHT 4</text>
<text x="201.5" y="101.2">SHT 4</text>
<text x="244.9" y="97.5">5 PWM</text>
<text x="245.6" y="100">4 PWM</text>
<text x="254.9" y="98">5</text>
<text x="254.9" y="100.4">7</text>
<text x="261" y="101.2">7</text>
<text x="261" y="98.8">5</text>
<text x="261" y="96.3">3</text>
<text x="267.1" y="101.2">8</text>
<text x="267.1" y="98.8">6</text>
<text x="267.1" y="96.3">4</text>
<text x="273.3" y="98">6</text>
<text x="273.3" y="100.4">8</text>
<text x="320" y="101.2">SHT 4</text>
<text x="320" y="98.8">SHT 4</text>
<text x="320" y="96.3">SHT 4</text>
<text x="77.5" y="102.4">NC</text>
<text x="77.5" y="104.9">NC</text>
<text x="77.5" y="107.3">NC</text>
<text x="87" y="104.1">9</text>
<text x="87" y="106.6">11</text>
<text x="93.1" y="102.4">7</text>
<text x="93.1" y="107.3">11</text>
<text x="93.1" y="104.9">9</text>
<text x="98" y="107.3">12</text>
<text x="98" y="104.9">10</text>
<text x="99.3" y="102.4">8</text>
<text x="104.2" y="106.6">12</text>
<text x="104.2" y="104.1">10</text>
<text x="110.3" y="106.1">A5</text>
<text x="110.3" y="103.7">A4</text>
<text x="116.6" y="104.9">NC</text>
<text x="145.9" y="107.3">SHT 4</text>
<text x="145.9" y="102.4">SHT 3</text>
<text x="201.5" y="103.7">SHT 4</text>
<text x="201.5" y="106.1">SHT 4</text>
<text x="240.2" y="102.4">3 INT PWM</text>
<text x="246.8" y="104.9">2 INT</text>
<text x="247.6" y="107.3">1 TX</text>
<text x="254.9" y="102.9">9</text>
<text x="254.9" y="105.3">11</text>
<text x="254.9" y="107.8">13</text>
<text x="261" y="106.1">11</text>
<text x="261" y="103.7">9</text>
<text x="265.9" y="106.1">12</text>
<text x="265.9" y="103.7">10</text>
<text x="272" y="105.3">12</text>
<text x="272" y="107.8">14</text>
<text x="272" y="102.9">10</text>
<text x="320" y="106.1">SHT 4</text>
<text x="320" y="103.7">SHT 4</text>
<text x="77.5" y="112.2">NC</text>
<text x="77.5" y="109.8">NC</text>
<text x="87" y="109">13</text>
<text x="87" y="111.5">15</text>
<text x="87" y="113.9">17</text>
<text x="93.1" y="112.2">15</text>
<text x="93.1" y="109.8">13</text>
<text x="98" y="112.2">16</text>
<text x="98" y="109.8">14</text>
<text x="104.2" y="109">14</text>
<text x="104.2" y="111.5">16</text>
<text x="104.2" y="113.9">18</text>
<text x="113" y="112.2">NC</text>
<text x="113" y="109.8">NC</text>
<text x="201.5" y="108.6">SHT 4</text>
<text x="201.5" y="111">SHT 4</text>
<text x="201.5" y="113.5">SHT 4</text>
<text x="247.4" y="109.8">0 RX</text>
<text x="254.9" y="110.3">15</text>
<text x="254.9" y="112.7">17</text>
<text x="261" y="113.5">17</text>
<text x="261" y="111">15</text>
<text x="261" y="108.6">13</text>
<text x="265.9" y="113.5">18</text>
<text x="265.9" y="111">16</text>
<text x="265.9" y="108.6">14</text>
<text x="272" y="110.3">16</text>
<text x="272" y="112.7">18</text>
<text x="280.8" y="108.6">NC</text>
<text x="280.8" y="111">NC</text>
<text x="320" y="113.5">SHT 4</text>
<text x="77.5" y="117.1">NC</text>
<text x="77.5" y="114.7">NC</text>
<text x="87" y="116.4">19</text>
<text x="93.1" y="117.1">19</text>
<text x="93.1" y="114.7">17</text>
<text x="98" y="117.1">20</text>
<text x="98" y="114.7">18</text>
<text x="104.2" y="116.4">20</text>
<text x="113" y="114.7">NC</text>
<text x="113" y="117.1">NC</text>
<text x="201.5" y="115.9">SHT 4</text>
<text x="254.9" y="115.1">19</text>
<text x="261" y="115.9">19</text>
<text x="265.9" y="115.9">20</text>
<text x="272" y="115.1">20</text>
<text x="280.8" y="115.9">NC</text>
<text x="98.9" y="167.4">5</text>
<text x="116.2" y="167" transform="rotate(-90 116.2 167)">100Kohms</text>
<text x="122.3" y="167" transform="rotate(-90 122.3 167)">100Kohms</text>
<text x="128.4" y="167" transform="rotate(-90 128.4 167)">100Kohms</text>
<text x="260.2" y="167.4">1</text>
<text x="98" y="172.3">VDD</text>
<text x="108.8" y="173.5">6</text>
<text x="52" y="179.6">SHT 4</text>
<text x="91" y="178.4">4</text>
<text x="93.9" y="179.6">Z</text>
<text x="103.1" y="174.7">SEL</text>
<text x="104.6" y="178.4">Y0</text>
<text x="108.8" y="177.2">3</text>
<text x="159.4" y="174.7">SHT 4</text>
<text x="260.2" y="177.2">2</text>
<text x="104.6" y="182.1">Y1</text>
<text x="108.8" y="180.8">1</text>
<text x="97.7" y="187">GND</text>
<text x="98.9" y="190.6">2</text>
<text x="268.7" y="193.1">0.1uF</text>
<text x="279.4" y="194.8">1</text>
<text x="279.4" y="197.3">2</text>
<text x="285.5" y="195.6">1</text>
<text x="222.2" y="202.9">SHT 2</text>
<text x="269.9" y="198">NC</text>
<text x="279.4" y="199.7">3</text>
<text x="279.4" y="202.2">4</text>
<text x="285.5" y="202.9">4</text>
<text x="285.5" y="200.5">3</text>
<text x="285.5" y="198">2</text>
<text x="219.9" y="205.4">SHT 2, 4</text>
<text x="269.9" y="207.8">NC</text>
<text x="279.4" y="204.6">5</text>
<text x="279.4" y="207.1">6</text>
<text x="285.5" y="207.8">6</text>
<text x="285.5" y="205.4">5</text>
<text x="348.9" y="257.5">www.standardics.nxp.com/microcontrollers/</text>
<text x="397" y="267.7">7</text>
<text x="403.2" y="267.7">08</text>
</g>
<g font-size="1.9">
<text x="227.8" y="29.4">+3.3V</text>
<text x="28.1" y="30.6">+3.3V</text>
<text x="38.6" y="30.6">+5V</text>
<text x="123.7" y="47.8">+3.3V</text>
<text x="133" y="47.8">+5V</text>
<text x="28.6" y="54.1">GND</text>
<text x="38.4" y="54.1">GND</text>
<text x="65.1" y="57">ENET_RX-</text>
<text x="65.1" y="59.5">ENET_RX+</text>
<text x="135.8" y="59.5">P3_2-I2S0_RX_SDA-CAN-TD</text>
<text x="146.9" y="57">P3_1-CAN0_RD</text>
<text x="211.8" y="55.8">P2_4-I2C1_SCL</text>
<text x="211.8" y="58.3">P2_3-I2C1_SDA</text>
<text x="236.9" y="55.4">GND</text>
<text x="65.1" y="61.9">ENET_TX-</text>
<text x="65.1" y="64.4">ENET_TX+</text>
<text x="211.8" y="65.6">PF_4-SCK1</text>
<text x="284.8" y="65.6">P3_5-SPIFI_SIO2-I2S0_TX_SDA</text>
<text x="65.1" y="69.3">VBATT</text>
<text x="65.7" y="66.8">nRESET_TRGT</text>
<text x="146" y="66.8">nRESET_TRGT</text>
<text x="211.8" y="70.5">P1_4-CTOUT9-MOSI1</text>
<text x="211.8" y="68.1">P1_3-CTOUT8-MISO1</text>
<text x="295.9" y="68.1">P3_1-I2S0_TX_WS</text>
<text x="296.2" y="70.5">CLK0-PLL0AUDIO</text>
<text x="65.1" y="76.6">USB1_DM</text>
<text x="211.8" y="73">P1_5-CTOUT10-SSEL1_PRI</text>
<text x="211.8" y="75.4">P6_5-CTOUT6</text>
<text x="211.8" y="77.9">P2_6</text>
<text x="287" y="77.9">P3_2-I2S0_RX_SDA-CAN-TD</text>
<text x="294.5" y="73">P6_0-I2S0_RX_SCK</text>
<text x="295.3" y="75.4">P6_1-I2S0_RX_WS</text>
<text x="65.1" y="79.1">USB1_DP</text>
<text x="118" y="79.1">VIN</text>
<text x="121.7" y="89.7">GND</text>
<text x="234.5" y="86">GND</text>
<text x="130.3" y="93.8">ADC_0</text>
<text x="216.7" y="95">P2_9-BOOT3_TRGT-CTOUT3</text>
<text x="216.7" y="92.6">P2_12-CTOUT4</text>
<text x="297.3" y="92.6">CLK2-SDIO_CLK</text>
<text x="298.9" y="95">P1_6-SD_CMD</text>
<text x="53" y="96.2">P1_5-CTOUT10-SSEL1_ALT</text>
<text x="130.3" y="98.7">ADC_2</text>
<text x="130.3" y="101.2">ADC_3</text>
<text x="130.3" y="96.2">ADC_1</text>
<text x="216.7" y="97.5">P1_7-CTOUT13</text>
<text x="216.7" y="99.9">P2_2</text>
<text x="297.4" y="99.9">P1_12-SD_DAT3</text>
<text x="298.4" y="97.5">P1_9-SD_DAT0</text>
<text x="120.5" y="106">P2_5-USB1_VBUS</text>
<text x="216.7" y="107.3">P2_10-U2_TX</text>
<text x="216.7" y="102.4">P1_8-CTOUT12</text>
<text x="216.7" y="104.8">P2_13</text>
<text x="297.4" y="102.4">P1_10-SD_DAT1</text>
<text x="297.4" y="104.8">P1_11-SD_DAT2</text>
<text x="216.7" y="109.7">P2_11-U2_RX</text>
<text x="216.7" y="112.2">P3_4-U1_TX-SJ</text>
<text x="293.1" y="112.2">P1_13-U1_TX-SD_CD</text>
<text x="216.7" y="114.6">P1_14-U1_RX</text>
<text x="117.5" y="144.6">+3.3V</text>
<text x="98.2" y="155.6">+3.3V</text>
<text x="260.7" y="154.4">+5V</text>
<text x="130.8" y="173.4">P3_1-SSEL1_MUX_CTL</text>
<text x="67.8" y="178.4">P1_5-CTOUT10-SSEL1</text>
<text x="127" y="177.1">P1_5-CTOUT10-SSEL1_ALT</text>
<text x="127.3" y="180.8">P1_5-CTOUT10-SSEL1_PRI</text>
<text x="98.4" y="201.2">GND</text>
<text x="238.8" y="201.6">P2_1-ISP_U0_RX_FTDI</text>
<text x="238.8" y="204.1">U0_TX</text>
<text x="265.1" y="213.4">GND</text>
<text x="399.5" y="267.7">OF</text>
</g>
<g font-size="1.8">
<text x="291.7" y="197.9">CTS</text>
<text x="291.7" y="195.4">GND</text>
<text x="291.7" y="202.8">TXD</text>
<text x="291.7" y="200.3">5V</text>
<text x="291.7" y="205.2">RXD</text>
<text x="291.7" y="207.7">RTS</text>
<text x="325.8" y="253">d.consiglio</text>
<text x="339.5" y="253">5/1/2015</text>
<text x="337.6" y="261.6">05/01/2015</text>
</g>
</svg>
